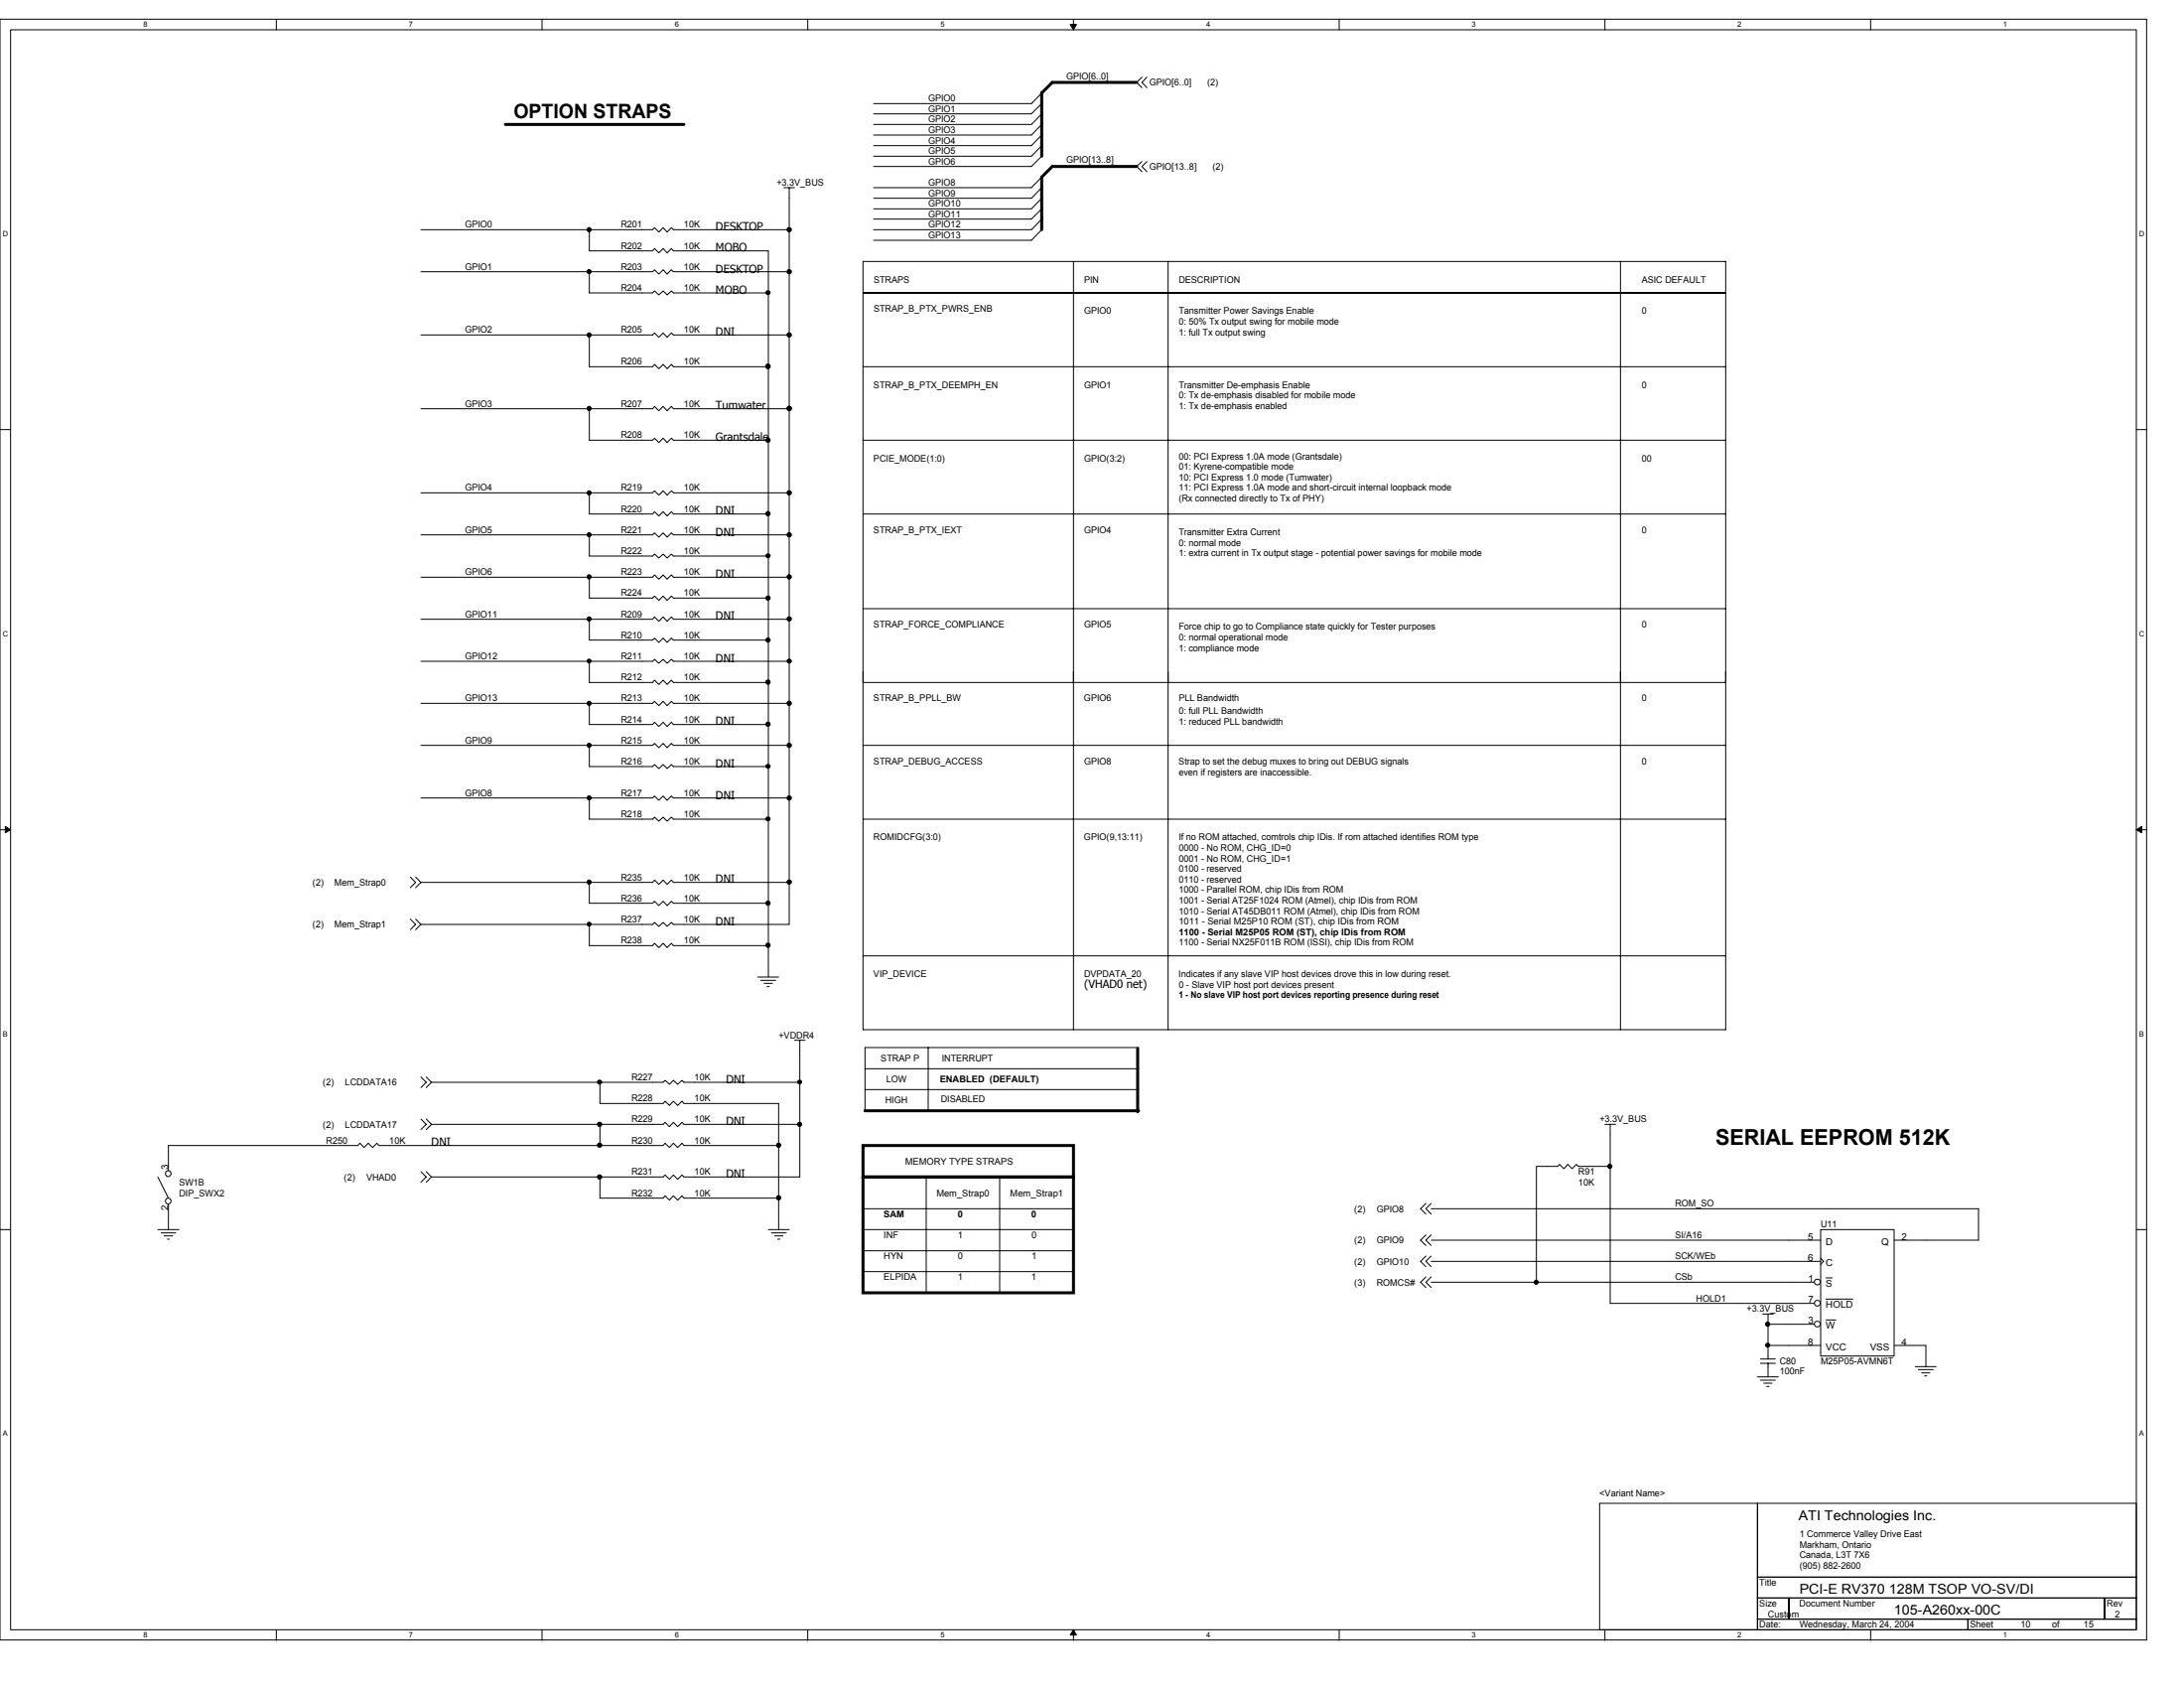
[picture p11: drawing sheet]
<svg xmlns="http://www.w3.org/2000/svg" width="279mm" height="216mm" viewBox="0 0 279 216" stroke-linecap="round" stroke-linejoin="round" font-family="sans-serif">
<path d="M0 2.5h274.6v207.3h-274.6zM1.4 3.8h271.9v204.6h-271.9z" fill="none" stroke="#000" stroke-width=".13"/>
<g fill="#fff">
<path d="M18.3 2.6h.5v1.1h-.5z"/>
<path d="M18.3 208.6h.5v1.1h-.5z"/>
</g>
<path d="M35.3 2.5v1.3M35.3 208.4v1.4" fill="none" stroke="#000" stroke-width=".13"/>
<g fill="#fff">
<path d="M52.3 2.6h.5v1.1h-.5z"/>
<path d="M52.3 208.6h.5v1.1h-.5z"/>
</g>
<path d="M69.3 2.5v1.3M69.3 208.4v1.4" fill="none" stroke="#000" stroke-width=".13"/>
<g fill="#fff">
<path d="M86.3 2.6h.5v1.1h-.5z"/>
<path d="M86.3 208.6h.5v1.1h-.5z"/>
</g>
<path d="M103.3 2.5v1.3M103.3 208.4v1.4" fill="none" stroke="#000" stroke-width=".13"/>
<g fill="#fff">
<path d="M120.3 2.6h.5v1.1h-.5z"/>
<path d="M120.3 208.6h.5v1.1h-.5z"/>
</g>
<path d="M137.3 2.5v1.3M137.3 208.4v1.4" fill="none" stroke="#000" stroke-width=".13"/>
<path d="M136.9 3.1h.8l-.4 .7zM137.3 208.4l.4 .7h-.8z" fill="#000" stroke="#000" stroke-width=".13"/>
<g fill="#fff">
<path d="M154.3 2.6h.5v1.1h-.5z"/>
<path d="M154.3 208.6h.5v1.1h-.5z"/>
</g>
<path d="M171.3 2.5v1.3M171.3 208.4v1.4" fill="none" stroke="#000" stroke-width=".13"/>
<g fill="#fff">
<path d="M188.3 2.6h.5v1.1h-.5z"/>
<path d="M188.3 208.6h.5v1.1h-.5z"/>
</g>
<path d="M205.3 2.5v1.3M205.3 208.4v1.4" fill="none" stroke="#000" stroke-width=".13"/>
<g fill="#fff">
<path d="M222.3 2.6h.5v1.1h-.5z"/>
<path d="M222.3 208.6h.5v1.1h-.5z"/>
</g>
<path d="M239.3 2.5v1.3M239.3 208.4v1.4" fill="none" stroke="#000" stroke-width=".13"/>
<g fill="#fff">
<path d="M256.3 2.6h.5v1.1h-.5z"/>
<path d="M256.3 208.6h.5v1.1h-.5z"/>
<path d="M.3 29.4h.7v1h-.7z"/>
<path d="M273.6 29.4h.7v1h-.7z"/>
<path d="M.3 80.5h.7v1.1h-.7z"/>
<path d="M273.6 80.5h.7v1.1h-.7z"/>
</g>
<path d="M0 54.9h1.4M273.3 54.9h1.4" fill="none" stroke="#000" stroke-width=".13"/>
<g fill="#fff">
<path d="M.3 131.7h.7v1.1h-.7z"/>
<path d="M273.6 131.7h.7v1.1h-.7z"/>
</g>
<path d="M0 106.1h1.4M273.3 106.1h1.4" fill="none" stroke="#000" stroke-width=".13"/>
<path d="M.7 105.7l.7 .4-.7 .4zM273.3 106.1l.7-.4v.8z" fill="#000" stroke="#000" stroke-width=".13"/>
<g fill="#fff">
<path d="M.3 182.8h.7v1.1h-.7z"/>
<path d="M273.6 182.8h.7v1.1h-.7z"/>
</g>
<g fill="none" stroke="#000" stroke-width=".13">
<path d="M133.3 14.6l-1.3 1.3h-20.2M133.3 20l-1.3 1.3h-20.2M133.3 17.3l-1.3 1.3h-20.2M133.3 15.9l-1.3 1.4h-20.2M133.3 13.3l-1.3 1.3h-20.2M133.3 18.6l-1.3 1.4h-20.2M133.3 11.9l-1.3 1.4h-20.2M146.1 9.9l-.7 .6 .7 .7M146.7 9.9l-.6 .6 .6 .7M53.8 29.4h29.7l.2-.3 .6 .6 .5-.6 .5 .6 .6-.6 .2 .3h14.9M53.8 34.8h28.3M75.4 29.4v2.7h6.7"/>
<path d="M75.4 34.8v2.7h6.7M87.5 32.1h10.8v92.9M87.5 37.5h10.8M87.5 34.8h13.5M100.3 24h1.3M101 24v94.2h-13.5M110.4 37.5h110.4M133.3 26.7l-1.3 1.3h-20.2M133.3 25.4l-1.3 1.3h-20.2M133.3 29.4l-1.3 1.3h-20.2M133.3 22.6l-1.3 1.4h-20.2M133.3 24l-1.3 1.4h-20.2"/>
<path d="M133.3 28l-1.3 1.4h-20.2M137.3 33.4v98.3M146.1 20.7l-.7 .6 .7 .7M146.7 20.7l-.6 .6 .6 .7M149.4 33.4v98.3M207.3 33.4v98.3M53.8 42.8h28.3M53.8 52.3h28.3M75.4 42.8v4.1h8.1l.2-.3 .6 .6 .5-.6 .5 .6 .6-.6 .2 .3h12.2M75.4 52.3v4h6.7M87.5 42.8h13.5M87.5 52.3h13.5"/>
<path d="M87.5 56.3h10.8M110.4 46.9h110.4M110.4 56.3h110.4M53.8 73.8h29.7l.2-.3 .6 .6 .5-.6 .5 .6 .6-.6 .2 .3h14.9M53.8 79.2h28.3M53.8 68.4h28.3M53.8 63h28.3M75.4 73.8v2.7h8.1l.2-.3 .6 .6 .5-.6 .5 .6 .6-.6 .2 .3h12.2M75.4 63v2.7h6.7M75.4 68.4v2.7h6.7M75.4 79.2v2.7h6.7M87.5 71.1h10.8"/>
<path d="M87.5 79.2h13.5M87.5 68.4h13.5M87.5 65.7h10.8M87.5 63h13.5M110.4 65.7v-32.3h110.4v71.4M110.4 77.9v53.8h110.4v-9.4M110.4 77.9h110.4M220.8 65.7h-110.4v12.2M53.8 84.6h29.7l.2-.3 .6 .5 .5-.5 .5 .5 .6-.5 .2 .3h14.9M53.8 90h28.3M53.8 95.3h28.3M75.4 90v2.7h8.1l.2-.3 .6 .5 .5-.5 .5 .5 .6-.5 .2 .3h12.2"/>
<path d="M75.4 84.6v2.7h6.7M75.4 95.3v2.7h6.7M87.5 87.3h10.8M87.5 90h13.5M87.5 98h10.8M87.5 81.9h10.8M87.5 95.3h13.5M110.4 87.3h110.4M110.4 95.3h110.4M52.5 112.2l.7 .7-.7 .6M52.5 117.6l.7 .6-.7 .7M53.2 112.2l.6 .7"/>
<path d="M53.2 117.6l.6 .6M53.8 112.9l-.6 .6M53.8 118.2l-.6 .7M53.8 112.9h29.7l.2-.3 .6 .5 .5-.5 .5 .5 .6-.5 .2 .3h14.9M53.8 102.1h29.7l.2-.3 .6 .6 .5-.6 .5 .6 .6-.6 .2 .3h14.9M53.8 118.2h28.3M75.4 118.2v2.7h8.1l.2-.3 .6 .6 .5-.6 .5 .6 .6-.6 .2 .3h12.2M75.4 102.1v2.7h6.7M75.4 112.9v2.6h6.7M87.5 104.8h10.8M87.5 115.5h10.8M110.4 104.8h110.4"/>
<path d="M220.8 104.8v17.5h-110.4M53.8 137.8l.7 .6-.7 .7M54.5 137.8l.7 .6M55.2 138.4l-.7 .7M55.2 138.4h28.3M76.8 138.4v2.7h6.7M88.9 138.4h13.4M96.9 125h2.7M97.3 125.4h1.9M97.7 125.8h1.1M98.1 126.2h.3M101.6 133.1h1.4"/>
<path d="M102.3 133.1v17.4h-13.4M110.7 139.4h35M110.7 136.7h35M118.7 134v8.1M145.7 134h-35v8.1M0 157.3h1.4M20.2 157.3h2.7M20.6 157.7h1.9M21 158.1h1.1M21.4 158.5h.3M21.5 154.6v2.7M44.4 146.5h-22.9v2.7"/>
<path d="M49.8 146.5h33.7M53.8 143.1l.7 .7-.7 .7M53.8 149.9l.7 .6-.7 .7M54.5 143.1l.7 .7M54.5 149.9l.7 .6M55.2 143.8l-.7 .7M55.2 150.5l-.7 .7M55.2 150.5h28.3M55.2 143.8h28.3M76.8 150.5v2.7h6.7M76.8 143.8v2.7M88.9 143.8h13.4"/>
<path d="M88.9 146.5h10.7M88.9 153.2h10.7M88.9 141.1h10.7v16.2M98.3 157.3h2.7M98.7 157.7h1.9M99.1 158.1h1.1M99.5 158.5h.3M110.4 157.3h26.9M110.4 154.6h26.9M110.4 160h26.9M118.5 150.5v14.9M127.9 150.5v14.9"/>
<path d="M182.4 157.9l-.7 .7 .7 .7M182.4 153.9l-.7 .7 .7 .7M183.1 157.9l-.7 .7 .7 .7M183.1 153.9l-.7 .7 .7 .7M183.1 158.6h45.8M183.1 154.6h70v4h-6.7M197.9 149.2h-1.3v14.8h-13.5M205.3 143.8h1.4M206 143.8v5.4h-2.7M206 149.2v17.5h22.9M232.9 157.3h9.4v16.1h-9.4zM273.3 157.3h1.4"/>
<path d="M110.4 162.6h26.9M182.4 163.3l-.7 .7 .7 .7M182.4 160.7l-.7 .6 .7 .7M183.1 163.3l-.7 .7 .7 .7M183.1 160.7l-.7 .6 .7 .7M183.1 161.3h45.8M196.6 164h32.3M224.8 176.1h2.7M225.2 176.5h1.9M225.5 168.1h1.4M225.6 176.9h1.1M226 177.3h.3"/>
<path d="M226.2 169.4v2.7h2.7M226.2 169.4h2.7M226.2 168.1v1.3M245 174.8h2.7M245.4 175.2h1.9M245.8 175.6h1.1M246.2 176h.3M246.4 172.1v2.7M204.6 192.3h20.2v16.1h-20.2zM224.8 192.3h48.5v9.4h-48.5zM224.8 201.7h48.5v2.7h-48.5zM224.8 204.4h4.1v2.7h-4.1z"/>
<path d="M224.8 207.1h27v1.3h-27zM228.9 204.4h40.3v2.7h-40.3zM251.8 207.1h21.5v1.3h-21.5zM269.2 204.4h4.1v2.7h-4.1z"/>
</g>
<g fill="#000" stroke="#000" stroke-width=".13">
<path d="M75.2 29.2l.2-.1 .2 .1-.1 .4h-.1h-.2z" fill-rule="evenodd"/>
<path d="M75.2 34.6l.2-.1 .2 .1-.1 .3-.1 .1-.2-.1z" fill-rule="evenodd"/>
<path d="M75.2 52h.2l.2 .1-.1 .3-.1 .1-.2-.1z" fill-rule="evenodd"/>
<path d="M75.2 42.7l.2-.1 .2 .1-.1 .3-.1 .1-.2-.1z" fill-rule="evenodd"/>
<path d="M75.2 73.6l.2-.1 .2 .1-.1 .4h-.1h-.2z" fill-rule="evenodd"/>
<path d="M75.2 79l.2-.1 .2 .1-.1 .3-.1 .1-.2-.1z" fill-rule="evenodd"/>
<path d="M75.2 68.2h.2l.2 .1-.1 .3-.1 .1-.2-.1z" fill-rule="evenodd"/>
<path d="M75.2 62.8h.2l.2 .1-.1 .3-.1 .1-.2-.1z" fill-rule="evenodd"/>
<path d="M75.2 89.8l.2-.1 .2 .1-.1 .3-.1 .1-.2-.1z" fill-rule="evenodd"/>
<path d="M75.2 95.1h.2l.2 .1-.1 .3-.1 .1-.2-.1z" fill-rule="evenodd"/>
<path d="M75.2 84.4h.3l.1 .1-.1 .2-.1 .1-.2-.1z" fill-rule="evenodd"/>
<path d="M75.2 118h.3l.1 .2-.1 .2h-.1h-.2z" fill-rule="evenodd"/>
<path d="M75.2 112.6h.2l.2 .1-.1 .3-.1 .1-.2-.1z" fill-rule="evenodd"/>
<path d="M75.2 101.9l.2-.1 .2 .1-.1 .3-.1 .1-.2-.1z" fill-rule="evenodd"/>
<path d="M102.1 138.2h.4v.2v.2h-.2h-.2z" fill-rule="evenodd"/>
<path d="M102.1 143.6h.2l.2 .1v.3l-.2 .1-.2-.1z" fill-rule="evenodd"/>
<path d="M196.4 163.8l.1-.1 .2 .2v.3l-.2 .1-.1-.1z" fill-rule="evenodd"/>
<circle cx="98.3" cy="37.4" r=".25"/>
<circle cx="101" cy="29.4" r=".26"/>
<circle cx="101" cy="34.8" r=".26"/>
<circle cx="98.3" cy="46.9" r=".26"/>
<circle cx="98.3" cy="56.3" r=".26"/>
<circle cx="101" cy="52.2" r=".26"/>
<circle cx="101" cy="42.8" r=".26"/>
<circle cx="98.3" cy="65.7" r=".26"/>
<circle cx="98.3" cy="76.5" r=".26"/>
<circle cx="98.3" cy="71.1" r=".25"/>
<circle cx="101" cy="79.2" r=".26"/>
<circle cx="101" cy="63" r=".26"/>
<circle cx="101" cy="73.8" r=".26"/>
<circle cx="101" cy="68.4" r=".26"/>
<circle cx="98.3" cy="81.9" r=".26"/>
<circle cx="98.3" cy="92.6" r=".26"/>
<circle cx="98.3" cy="87.3" r=".26"/>
<circle cx="98.3" cy="98" r=".25"/>
<circle cx="101" cy="95.3" r=".26"/>
<circle cx="101" cy="90" r=".26"/>
<circle cx="101" cy="84.5" r=".25"/>
<circle cx="98.3" cy="115.5" r=".26"/>
<circle cx="98.3" cy="104.7" r=".25"/>
<circle cx="101" cy="112.8" r=".26"/>
<circle cx="101" cy="102.1" r=".26"/>
<circle cx="76.7" cy="138.4" r=".25"/>
<circle cx="98.3" cy="120.9" r=".26"/>
<circle cx="76.7" cy="143.8" r=".26"/>
<circle cx="76.7" cy="150.5" r=".26"/>
<circle cx="76.7" cy="146.5" r=".26"/>
<circle cx="99.6" cy="153.2" r=".26"/>
<circle cx="99.6" cy="146.5" r=".26"/>
<circle cx="206" cy="149.2" r=".26"/>
<circle cx="226.1" cy="169.4" r=".26"/>
<circle cx="226.1" cy="172.1" r=".25"/>
</g>
<path d="M64.6 15.9h22.9M145.4 10.5h-10.8l-1.3 1.4v8.1M145.4 21.3h-10.8l-1.3 1.3v6.8M145.5 134.1v8.1M110.4 150.5h26.9v14.9h-26.9zM110.4 146.5h26.9v4h-26.9zM110.7 142.1h35" fill="none" stroke="#000" stroke-width=".38"/>
<circle cx="232.5" cy="164" r=".37" fill="#fff" stroke="#000" stroke-width=".13"/>
<path d="M242.3 158.6h4.1M228.9 164h3.2M228.9 172.1h4M233.6 163.4h.8" fill="none" stroke="#000" stroke-width=".13"/>
<circle cx="232.5" cy="166.7" r=".37" fill="#fff" stroke="#000" stroke-width=".13"/>
<path d="M228.9 158.6h4M228.9 166.7h3.2M228.9 161.3h4M232.9 161l.4 .3-.4 .4M233.6 166.2h3.4M242.3 172.1h4.1" fill="none" stroke="#000" stroke-width=".13"/>
<circle cx="232.5" cy="169.3" r=".37" fill="#fff" stroke="#000" stroke-width=".13"/>
<g fill="none" stroke="#000" stroke-width=".13">
<path d="M82.1 34.8h1.4l.2-.3 .6 .6 .5-.6 .5 .6 .6-.6 .2 .3h1.4M82.1 37.5h1.4l.2-.3 .6 .5 .5-.5 .5 .5 .6-.5 .2 .3h1.4M82.1 32.1h1.4l.2-.3 .6 .5 .5-.5 .5 .5 .6-.5 .2 .3h1.4M82.1 56.3h1.4l.2-.3 .6 .6 .5-.6 .5 .6 .6-.6 .2 .3h1.4M82.1 42.8h1.4l.2-.2 .6 .5 .5-.5 .5 .5 .6-.5 .2 .2h1.4M82.1 52.3h1.4l.2-.3 .6 .5 .5-.5 .5 .5 .6-.5 .2 .3h1.4M82.1 65.7h1.4l.2-.3 .6 .6 .5-.6 .5 .6 .6-.6 .2 .3h1.4M82.1 68.4h1.4l.2-.2 .6 .5 .5-.5 .5 .5 .6-.5 .2 .2h1.4M82.1 71.1h1.4l.2-.2 .6 .5 .5-.5 .5 .5 .6-.5 .2 .2h1.4M82.1 79.2h1.4l.2-.3 .6 .6 .5-.6 .5 .6 .6-.6 .2 .3h1.4M82.1 63h1.4l.2-.2 .6 .5 .5-.5 .5 .5 .6-.5 .2 .2h1.4M82.1 87.3h1.4l.2-.3 .6 .5 .5-.5 .5 .5 .6-.5 .2 .3h1.4"/>
<path d="M82.1 90h1.4l.2-.3 .6 .6 .5-.6 .5 .6 .6-.6 .2 .3h1.4M82.1 81.9h1.4l.2-.3 .6 .6 .5-.6 .5 .6 .6-.6 .2 .3h1.4M82.1 98h1.4l.2-.2 .6 .5 .5-.5 .5 .5 .6-.5 .2 .2h1.4M82.1 95.3h1.4l.2-.2 .6 .5 .5-.5 .5 .5 .6-.5 .2 .2h1.4M82.1 104.8h1.4l.2-.3 .6 .5 .5-.5 .5 .5 .6-.5 .2 .3h1.4M82.1 118.2h1.4l.2-.2 .6 .5 .5-.5 .5 .5 .6-.5 .2 .2h1.4M82.1 115.5h1.4l.2-.2 .6 .5 .5-.5 .5 .5 .6-.5 .2 .2h1.4M83.5 138.4h1.3l.3-.2 .5 .5 .5-.5 .6 .5 .5-.5 .3 .2h1.4M20.2 150.5l1.3 2.7M44.4 146.5h1.4l.3-.3 .5 .6 .5-.6 .6 .6 .5-.6 .3 .3h1.3M83.5 150.5h1.3l.3-.2 .5 .5 .5-.5 .6 .5 .5-.5 .3 .2h1.4M83.5 143.8h1.3l.3-.2 .5 .5 .5-.5 .6 .5 .5-.5 .3 .2h1.4"/>
<path d="M83.5 146.5h1.3l.3-.3 .5 .6 .5-.6 .6 .6 .5-.6 .3 .3h1.4M83.5 153.2h1.3l.3-.2 .5 .5 .5-.5 .6 .5 .5-.5 .3 .2h1.4M83.5 141.1h1.3l.3-.3 .5 .6 .5-.6 .6 .6 .5-.6 .3 .3h1.4M197.9 149.2h1.4l.2-.3 .6 .6 .5-.6 .5 .6 .6-.6 .2 .3h1.4M225.2 174.4h1.9M225.2 173.8h1.9M226.2 172.1v1.7M226.2 174.4v1.7M228.9 169.4h3.2M233.6 168.8h1.3"/>
</g>
<circle cx="21.5" cy="150.1" r=".38" fill="#fff" stroke="#000" stroke-width=".13"/>
<path d="M21.5 149.2v.5" fill="none" stroke="#000" stroke-width=".13"/>
<circle cx="21.5" cy="153.6" r=".38" fill="#fff" stroke="#000" stroke-width=".13"/>
<path d="M21.5 154.1v.5" fill="none" stroke="#000" stroke-width=".13"/>
<g fill="#000" stroke="#000" stroke-width=".13">
<path d="M75.2 29.2l.2-.1 .2 .1-.1 .4h-.1h-.2z" fill-rule="evenodd"/>
<path d="M75.2 34.6l.2-.1 .2 .1-.1 .3-.1 .1-.2-.1z" fill-rule="evenodd"/>
<path d="M75.2 52h.2l.2 .1-.1 .3-.1 .1-.2-.1z" fill-rule="evenodd"/>
<path d="M75.2 42.7l.2-.1 .2 .1-.1 .3-.1 .1-.2-.1z" fill-rule="evenodd"/>
<path d="M75.2 73.6l.2-.1 .2 .1-.1 .4h-.1h-.2z" fill-rule="evenodd"/>
<path d="M75.2 79l.2-.1 .2 .1-.1 .3-.1 .1-.2-.1z" fill-rule="evenodd"/>
<path d="M75.2 68.2h.2l.2 .1-.1 .3-.1 .1-.2-.1z" fill-rule="evenodd"/>
<path d="M75.2 62.8h.2l.2 .1-.1 .3-.1 .1-.2-.1z" fill-rule="evenodd"/>
<path d="M75.2 89.8l.2-.1 .2 .1-.1 .3-.1 .1-.2-.1z" fill-rule="evenodd"/>
<path d="M75.2 95.1h.2l.2 .1-.1 .3-.1 .1-.2-.1z" fill-rule="evenodd"/>
<path d="M75.2 84.4h.3l.1 .1-.1 .2-.1 .1-.2-.1z" fill-rule="evenodd"/>
<path d="M75.2 118h.3l.1 .2-.1 .2h-.1h-.2z" fill-rule="evenodd"/>
<path d="M75.2 112.6h.2l.2 .1-.1 .3-.1 .1-.2-.1z" fill-rule="evenodd"/>
<path d="M75.2 101.9l.2-.1 .2 .1-.1 .3-.1 .1-.2-.1z" fill-rule="evenodd"/>
<path d="M102.1 138.2h.4v.2v.2h-.2h-.2z" fill-rule="evenodd"/>
<path d="M102.1 143.6h.2l.2 .1v.3l-.2 .1-.2-.1z" fill-rule="evenodd"/>
<path d="M196.4 163.8l.1-.1 .2 .2v.3l-.2 .1-.1-.1z" fill-rule="evenodd"/>
<circle cx="98.3" cy="37.4" r=".25"/>
<circle cx="101" cy="29.4" r=".26"/>
<circle cx="101" cy="34.8" r=".26"/>
<circle cx="98.3" cy="46.9" r=".26"/>
<circle cx="98.3" cy="56.3" r=".26"/>
<circle cx="101" cy="52.2" r=".26"/>
<circle cx="101" cy="42.8" r=".26"/>
<circle cx="98.3" cy="65.7" r=".26"/>
<circle cx="98.3" cy="76.5" r=".26"/>
<circle cx="98.3" cy="71.1" r=".25"/>
<circle cx="101" cy="79.2" r=".26"/>
<circle cx="101" cy="63" r=".26"/>
<circle cx="101" cy="73.8" r=".26"/>
<circle cx="101" cy="68.4" r=".26"/>
<circle cx="98.3" cy="81.9" r=".26"/>
<circle cx="98.3" cy="92.6" r=".26"/>
<circle cx="98.3" cy="87.3" r=".26"/>
<circle cx="98.3" cy="98" r=".25"/>
<circle cx="101" cy="95.3" r=".26"/>
<circle cx="101" cy="90" r=".26"/>
<circle cx="101" cy="84.5" r=".25"/>
<circle cx="98.3" cy="115.5" r=".26"/>
<circle cx="98.3" cy="104.7" r=".25"/>
<circle cx="101" cy="112.8" r=".26"/>
<circle cx="101" cy="102.1" r=".26"/>
<circle cx="76.7" cy="138.4" r=".25"/>
<circle cx="98.3" cy="120.9" r=".26"/>
<circle cx="76.7" cy="143.8" r=".26"/>
<circle cx="76.7" cy="150.5" r=".26"/>
<circle cx="76.7" cy="146.5" r=".26"/>
<circle cx="99.6" cy="153.2" r=".26"/>
<circle cx="99.6" cy="146.5" r=".26"/>
<circle cx="206" cy="149.2" r=".26"/>
<circle cx="226.1" cy="169.4" r=".26"/>
<circle cx="226.1" cy="172.1" r=".25"/>
</g>
<text font-size="2.8" x="219.5" y="146.4">SERIAL EEPROM 512K</text>
<text font-size="2.5" x="65.7" y="15.1">OPTION STRAPS</text>
<g font-size="1.7">
<text x="230.1" y="194.4">ATI Technologies Inc.</text>
<text x="230.2" y="203.8">PCI-E RV370 128M TSOP VO-SV/DI</text>
<text x="242.3" y="206.5">105-A260xx-00C</text>
</g>
<g font-size="1.4">
<text x="91.6" y="29.5">DESKTOP</text>
<text x="91.6" y="34.9">DESKTOP</text>
<text x="91.6" y="32.2">MOBO</text>
<text x="91.6" y="37.5">MOBO</text>
<text x="91.6" y="42.9">DNI</text>
<text x="91.6" y="52.4">Tumwater</text>
<text x="91.6" y="56.4">Grantsdale</text>
<text x="91.6" y="65.8">DNI</text>
<text x="91.6" y="68.5">DNI</text>
<text x="91.6" y="73.9">DNI</text>
<text x="91.6" y="79.3">DNI</text>
<text x="91.6" y="84.7">DNI</text>
<text x="91.6" y="92.8">DNI</text>
<text x="91.6" y="98.1">DNI</text>
<text x="91.6" y="102.2">DNI</text>
<text x="91.6" y="112.9">DNI</text>
<text x="91.6" y="118.3">DNI</text>
<text x="138.7" y="126.4">(VHAD0 net)</text>
<text x="92.9" y="138.5">DNI</text>
<text x="92.9" y="143.9">DNI</text>
<text x="55.2" y="146.6">DNI</text>
<text x="92.9" y="150.6">DNI</text>
</g>
<g font-size="1.2">
<text x="136.4" y="10.1">GPIO[6..0]</text>
<text x="147" y="11">GPIO[6..0]</text>
<text x="154.4" y="11">(2)</text>
<text x="118.7" y="17">GPIO3</text>
<text x="118.7" y="13">GPIO0</text>
<text x="118.7" y="14.3">GPIO1</text>
<text x="118.7" y="15.7">GPIO2</text>
<text x="99.4" y="23.7">+3.3V_BUS</text>
<text x="118.7" y="23.7">GPIO8</text>
<text x="118.7" y="21">GPIO6</text>
<text x="118.7" y="19.7">GPIO5</text>
<text x="118.7" y="18.4">GPIO4</text>
<text x="136.4" y="20.9">GPIO[13..8]</text>
<text x="147" y="21.8">GPIO[13..8]</text>
<text x="155.1" y="21.8">(2)</text>
<text x="59.5" y="29.1">GPIO0</text>
<text x="79.4" y="29.1">R201</text>
<text x="87.5" y="29.1">10K</text>
<text x="118.7" y="29.1">GPIO12</text>
<text x="118.7" y="26.5">GPIO10</text>
<text x="118.7" y="27.8">GPIO11</text>
<text x="118.7" y="25.1">GPIO9</text>
<text x="59.5" y="34.5">GPIO1</text>
<text x="79.4" y="34.5">R203</text>
<text x="79.4" y="31.8">R202</text>
<text x="87.5" y="34.5">10K</text>
<text x="87.5" y="31.8">10K</text>
<text x="118.7" y="30.5">GPIO13</text>
<text x="79.4" y="37.2">R204</text>
<text x="87.5" y="37.2">10K</text>
<text x="111.8" y="39.9">STRAP_B_PTX_PWRS_ENB</text>
<text x="111.8" y="36.2">STRAPS</text>
<text x="138.7" y="40.2">GPIO0</text>
<text x="138.7" y="36.2">PIN</text>
<text x="150.8" y="41.5">0: 50% Tx output swing for mobile mode</text>
<text x="150.8" y="40.2">Tansmitter Power Savings Enable</text>
<text x="150.8" y="36.2">DESCRIPTION</text>
<text x="210" y="36.2">ASIC DEFAULT</text>
<text x="210" y="40.2">0</text>
<text x="59.5" y="42.6">GPIO2</text>
<text x="79.4" y="46.7">R206</text>
<text x="79.4" y="42.6">R205</text>
<text x="87.5" y="46.7">10K</text>
<text x="87.5" y="42.6">10K</text>
<text x="150.8" y="42.9">1: full Tx output swing</text>
<text x="59.5" y="52">GPIO3</text>
<text x="79.4" y="52">R207</text>
<text x="87.5" y="52">10K</text>
<text x="111.8" y="49.6">STRAP_B_PTX_DEEMPH_EN</text>
<text x="138.7" y="49.6">GPIO1</text>
<text x="150.8" y="51">0: Tx de-emphasis disabled for mobile mode</text>
<text x="150.8" y="52.3">1: Tx de-emphasis enabled</text>
<text x="150.8" y="49.6">Transmitter De-emphasis Enable</text>
<text x="210" y="49.6">0</text>
<text x="79.4" y="56">R208</text>
<text x="87.5" y="56">10K</text>
<text x="111.8" y="59">PCIE_MODE(1:0)</text>
<text x="138.7" y="59">GPIO(3:2)</text>
<text x="150.8" y="58.8">00: PCI Express 1.0A mode (Grantsdale)</text>
<text x="210" y="59">00</text>
<text x="59.5" y="62.8">GPIO4</text>
<text x="79.4" y="65.5">R220</text>
<text x="79.4" y="62.8">R219</text>
<text x="87.5" y="65.5">10K</text>
<text x="87.5" y="62.8">10K</text>
<text x="150.8" y="60.1">01: Kyrene-compatible mode</text>
<text x="150.8" y="61.5">10: PCI Express 1.0 mode (Tumwater)</text>
<text x="150.8" y="62.8">11: PCI Express 1.0A mode and short-circuit internal loopback mode</text>
<text x="150.8" y="64.2">(Rx connected directly to Tx of PHY)</text>
<text x="59.5" y="68.2">GPIO5</text>
<text x="79.4" y="68.2">R221</text>
<text x="79.4" y="70.9">R222</text>
<text x="87.5" y="68.2">10K</text>
<text x="87.5" y="70.9">10K</text>
<text x="111.8" y="68.2">STRAP_B_PTX_IEXT</text>
<text x="138.7" y="68.2">GPIO4</text>
<text x="150.8" y="68.5">Transmitter Extra Current</text>
<text x="150.8" y="69.8">0: normal mode</text>
<text x="150.8" y="71.2">1: extra current in Tx output stage - potential power savings for mobile mode</text>
<text x="210" y="68.2">0</text>
<text x="59.5" y="73.6">GPIO6</text>
<text x="79.4" y="76.2">R224</text>
<text x="79.4" y="73.6">R223</text>
<text x="87.5" y="76.2">10K</text>
<text x="87.5" y="73.6">10K</text>
<text x="59.5" y="79">GPIO11</text>
<text x="79.4" y="81.7">R210</text>
<text x="79.4" y="79">R209</text>
<text x="87.5" y="81.7">10K</text>
<text x="87.5" y="79">10K</text>
<text x="111.8" y="80.3">STRAP_FORCE_COMPLIANCE</text>
<text x="138.7" y="80.3">GPIO5</text>
<text x="150.8" y="80.6">Force chip to go to Compliance state quickly for Tester purposes</text>
<text x="150.8" y="81.9">0: normal operational mode</text>
<text x="150.8" y="83.3">1: compliance mode</text>
<text x="210" y="80.3">0</text>
<text x="59.5" y="84.3">GPIO12</text>
<text x="59.5" y="89.7">GPIO13</text>
<text x="79.4" y="84.3">R211</text>
<text x="79.4" y="87">R212</text>
<text x="79.4" y="89.7">R213</text>
<text x="87.5" y="84.3">10K</text>
<text x="87.5" y="87">10K</text>
<text x="87.5" y="89.7">10K</text>
<text x="111.8" y="89.7">STRAP_B_PPLL_BW</text>
<text x="138.7" y="89.7">GPIO6</text>
<text x="150.8" y="89.7">PLL Bandwidth</text>
<text x="210" y="89.7">0</text>
<text x="59.5" y="95.1">GPIO9</text>
<text x="79.4" y="92.4">R214</text>
<text x="79.4" y="95.1">R215</text>
<text x="87.5" y="92.4">10K</text>
<text x="87.5" y="95.1">10K</text>
<text x="150.8" y="91.4">0: full PLL Bandwidth</text>
<text x="150.8" y="92.7">1: reduced PLL bandwidth</text>
<text x="59.5" y="101.8">GPIO8</text>
<text x="79.4" y="101.9">R217</text>
<text x="79.4" y="97.8">R216</text>
<text x="87.5" y="101.9">10K</text>
<text x="87.5" y="97.8">10K</text>
<text x="111.8" y="97.8">STRAP_DEBUG_ACCESS</text>
<text x="138.7" y="97.8">GPIO8</text>
<text x="150.8" y="97.8">Strap to set the debug muxes to bring out DEBUG signals</text>
<text x="150.8" y="99.2">even if registers are inaccessible.</text>
<text x="210" y="97.8">0</text>
<text x="79.4" y="104.5">R218</text>
<text x="87.5" y="104.5">10K</text>
<text x="111.8" y="107.5">ROMIDCFG(3:0)</text>
<text x="138.7" y="107.5">GPIO(9,13:11)</text>
<text x="150.8" y="107.5">If no ROM attached, comtrols chip IDis. If rom attached identifies ROM type</text>
<text x="40" y="113.3">(2)</text>
<text x="42.8" y="113.3">Mem_Strap0</text>
<text x="79.4" y="112.6">R235</text>
<text x="87.5" y="112.6">10K</text>
<text x="150.8" y="108.8">0000 - No ROM, CHG_ID=0</text>
<text x="150.8" y="112.9">0110 - reserved</text>
<text x="150.8" y="111.5">0100 - reserved</text>
<text x="150.8" y="110.2">0001 - No ROM, CHG_ID=1</text>
<text x="40" y="118.7">(2)</text>
<text x="42.8" y="118.7">Mem_Strap1</text>
<text x="79.4" y="118">R237</text>
<text x="79.4" y="115.3">R236</text>
<text x="87.5" y="118">10K</text>
<text x="87.5" y="115.3">10K</text>
<text x="150.8" y="119.6">1100 - Serial M25P05 ROM (ST), chip IDis from ROM</text>
<text x="150.8" y="115.6">1001 - Serial AT25F1024 ROM (Atmel), chip IDis from ROM</text>
<text x="150.8" y="116.9">1010 - Serial AT45DB011 ROM (Atmel), chip IDis from ROM</text>
<text x="150.8" y="114.2">1000 - Parallel ROM, chip IDis from ROM</text>
<text x="150.8" y="118.3">1011 - Serial M25P10 ROM (ST), chip IDis from ROM</text>
<text x="79.4" y="120.7">R238</text>
<text x="87.5" y="120.7">10K</text>
<text x="111.8" y="125">VIP_DEVICE</text>
<text x="138.7" y="125">DVPDATA_20</text>
<text x="150.8" y="125">Indicates if any slave VIP host devices drove this in low during reset.</text>
<text x="150.8" y="120.9">1100 - Serial NX25F011B ROM (ISSI), chip IDis from ROM</text>
<text x="150.8" y="127.7">1 - No slave VIP host port devices reporting presence during reset</text>
<text x="150.8" y="126.3">0 - Slave VIP host port devices present</text>
<text x="99.6" y="132.8">+VDDR4</text>
<text x="112.7" y="135.8">STRAP P</text>
<text x="120.5" y="135.8">INTERRUPT</text>
<text x="41.3" y="138.9">(2)</text>
<text x="44.2" y="138.9">LCDDATA16</text>
<text x="80.8" y="143.6">R229</text>
<text x="80.8" y="138.2">R227</text>
<text x="80.8" y="140.9">R228</text>
<text x="88.9" y="143.6">10K</text>
<text x="88.9" y="138.2">10K</text>
<text x="88.9" y="140.9">10K</text>
<text x="113.2" y="141.1">HIGH</text>
<text x="113.4" y="138.5">LOW</text>
<text x="120.2" y="138.5">ENABLED (DEFAULT)</text>
<text x="120.4" y="141">DISABLED</text>
<text x="204.6" y="143.6">+3.3V_BUS</text>
<text x="21.5" y="149.6" transform="rotate(-90 21.5 149.6)">3</text>
<text x="41.3" y="144.2">(2)</text>
<text x="41.7" y="146.3">R250</text>
<text x="44.2" y="144.2">LCDDATA17</text>
<text x="49.8" y="146.3">10K</text>
<text x="80.8" y="146.3">R230</text>
<text x="88.9" y="146.3">10K</text>
<text x="115.8" y="149">MEMORY TYPE STRAPS</text>
<text x="21.5" y="154.9" transform="rotate(-90 21.5 154.9)">2</text>
<text x="22.9" y="151.6">SW1B</text>
<text x="22.9" y="153">DIP_SWX2</text>
<text x="44" y="151">(2)</text>
<text x="46.9" y="151">VHAD0</text>
<text x="80.8" y="150.3">R231</text>
<text x="80.8" y="153">R232</text>
<text x="88.9" y="150.3">10K</text>
<text x="88.9" y="153">10K</text>
<text x="113.1" y="155.7">SAM</text>
<text x="119.8" y="153">Mem_Strap0</text>
<text x="122.5" y="155.7">0</text>
<text x="129.2" y="153">Mem_Strap1</text>
<text x="132" y="155.7">0</text>
<text x="173.3" y="155">(2)</text>
<text x="176.1" y="155">GPIO8</text>
<text x="201.9" y="150.3">R91</text>
<text x="201.9" y="151.6">10K</text>
<text x="214.3" y="154.3">ROM_SO</text>
<text x="113.1" y="158.4">INF</text>
<text x="113.1" y="161.1">HYN</text>
<text x="122.5" y="161.1">0</text>
<text x="122.5" y="158.4">1</text>
<text x="132" y="158.4">0</text>
<text x="132" y="161.1">1</text>
<text x="173.3" y="159">(2)</text>
<text x="173.3" y="161.8">(2)</text>
<text x="176.1" y="159">GPIO9</text>
<text x="176.1" y="161.8">GPIO10</text>
<text x="214.3" y="161.1">SCK/WEb</text>
<text x="214.3" y="158.4">SI/A16</text>
<text x="231.3" y="158.6">5</text>
<text x="231.3" y="161.3">6</text>
<text x="232.9" y="157">U11</text>
<text x="233.6" y="159.2">D</text>
<text x="233.6" y="161.9">C</text>
<text x="240.7" y="159.2">Q</text>
<text x="243.2" y="158.6">2</text>
<text x="113.1" y="163.7">ELPIDA</text>
<text x="122.5" y="163.7">1</text>
<text x="132" y="163.7">1</text>
<text x="173.3" y="164.4">(3)</text>
<text x="176.1" y="164.4">ROMCS#</text>
<text x="214.3" y="163.7">CSb</text>
<text x="217" y="166.5">HOLD1</text>
<text x="223.5" y="167.8">+3.3V_BUS</text>
<text x="231.3" y="164">1</text>
<text x="231.3" y="166.7">7</text>
<text x="233.6" y="164.6">S</text>
<text x="233.6" y="167.3">HOLD</text>
<text x="231.3" y="172">8</text>
<text x="231.3" y="169.3">3</text>
<text x="233.6" y="172.7">VCC</text>
<text x="233.6" y="170">W</text>
<text x="239.2" y="172.7">VSS</text>
<text x="243.2" y="172">4</text>
<text x="227.7" y="174.5">C80</text>
<text x="227.7" y="175.7">100nF</text>
<text x="232.9" y="174.5">M25P05-AVMN6T</text>
<text x="204.6" y="191.3">&lt;Variant Name&gt;</text>
<text x="230.2" y="196.6">1 Commerce Valley Drive East</text>
<text x="230.2" y="198">Markham, Ontario</text>
<text x="225.1" y="202.8">Title</text>
<text x="230.2" y="199.3">Canada, L3T 7X6</text>
<text x="230.2" y="200.7">(905) 882-2600</text>
<text x="225.1" y="205.5">Size</text>
<text x="225.1" y="208.2">Date:</text>
<text x="226.2" y="206.8">Custom</text>
<text x="230.2" y="205.5">Document Number</text>
<text x="230.2" y="208.2">Wednesday, March 24, 2004</text>
<text x="252" y="208.2">Sheet</text>
<text x="258.5" y="208.2">10</text>
<text x="262.5" y="208.2">of</text>
<text x="266.6" y="208.2">15</text>
<text x="269.5" y="205.5">Rev</text>
<text x="270.6" y="206.8">2</text>
</g>
<g font-size=".9">
<text x="18.3" y="3.5">8</text>
<text x="52.3" y="3.5">7</text>
<text x="86.3" y="3.5">6</text>
<text x="120.3" y="3.5">5</text>
<text x="154.3" y="3.5">4</text>
<text x="188.3" y="3.5">3</text>
<text x="222.3" y="3.5">2</text>
<text x="256.3" y="3.5">1</text>
<text x=".3" y="30.2">D</text>
<text x="273.6" y="30.2">D</text>
<text x=".3" y="81.4">C</text>
<text x="273.6" y="81.4">C</text>
<text x=".3" y="132.5">B</text>
<text x="273.6" y="132.5">B</text>
<text x=".3" y="183.7">A</text>
<text x="273.6" y="183.7">A</text>
<text x="18.3" y="209.5">8</text>
<text x="52.3" y="209.5">7</text>
<text x="86.3" y="209.5">6</text>
<text x="120.3" y="209.5">5</text>
<text x="154.3" y="209.5">4</text>
<text x="188.3" y="209.5">3</text>
<text x="222.3" y="209.5">2</text>
<text x="256.3" y="209.5">1</text>
</g>
</svg>
